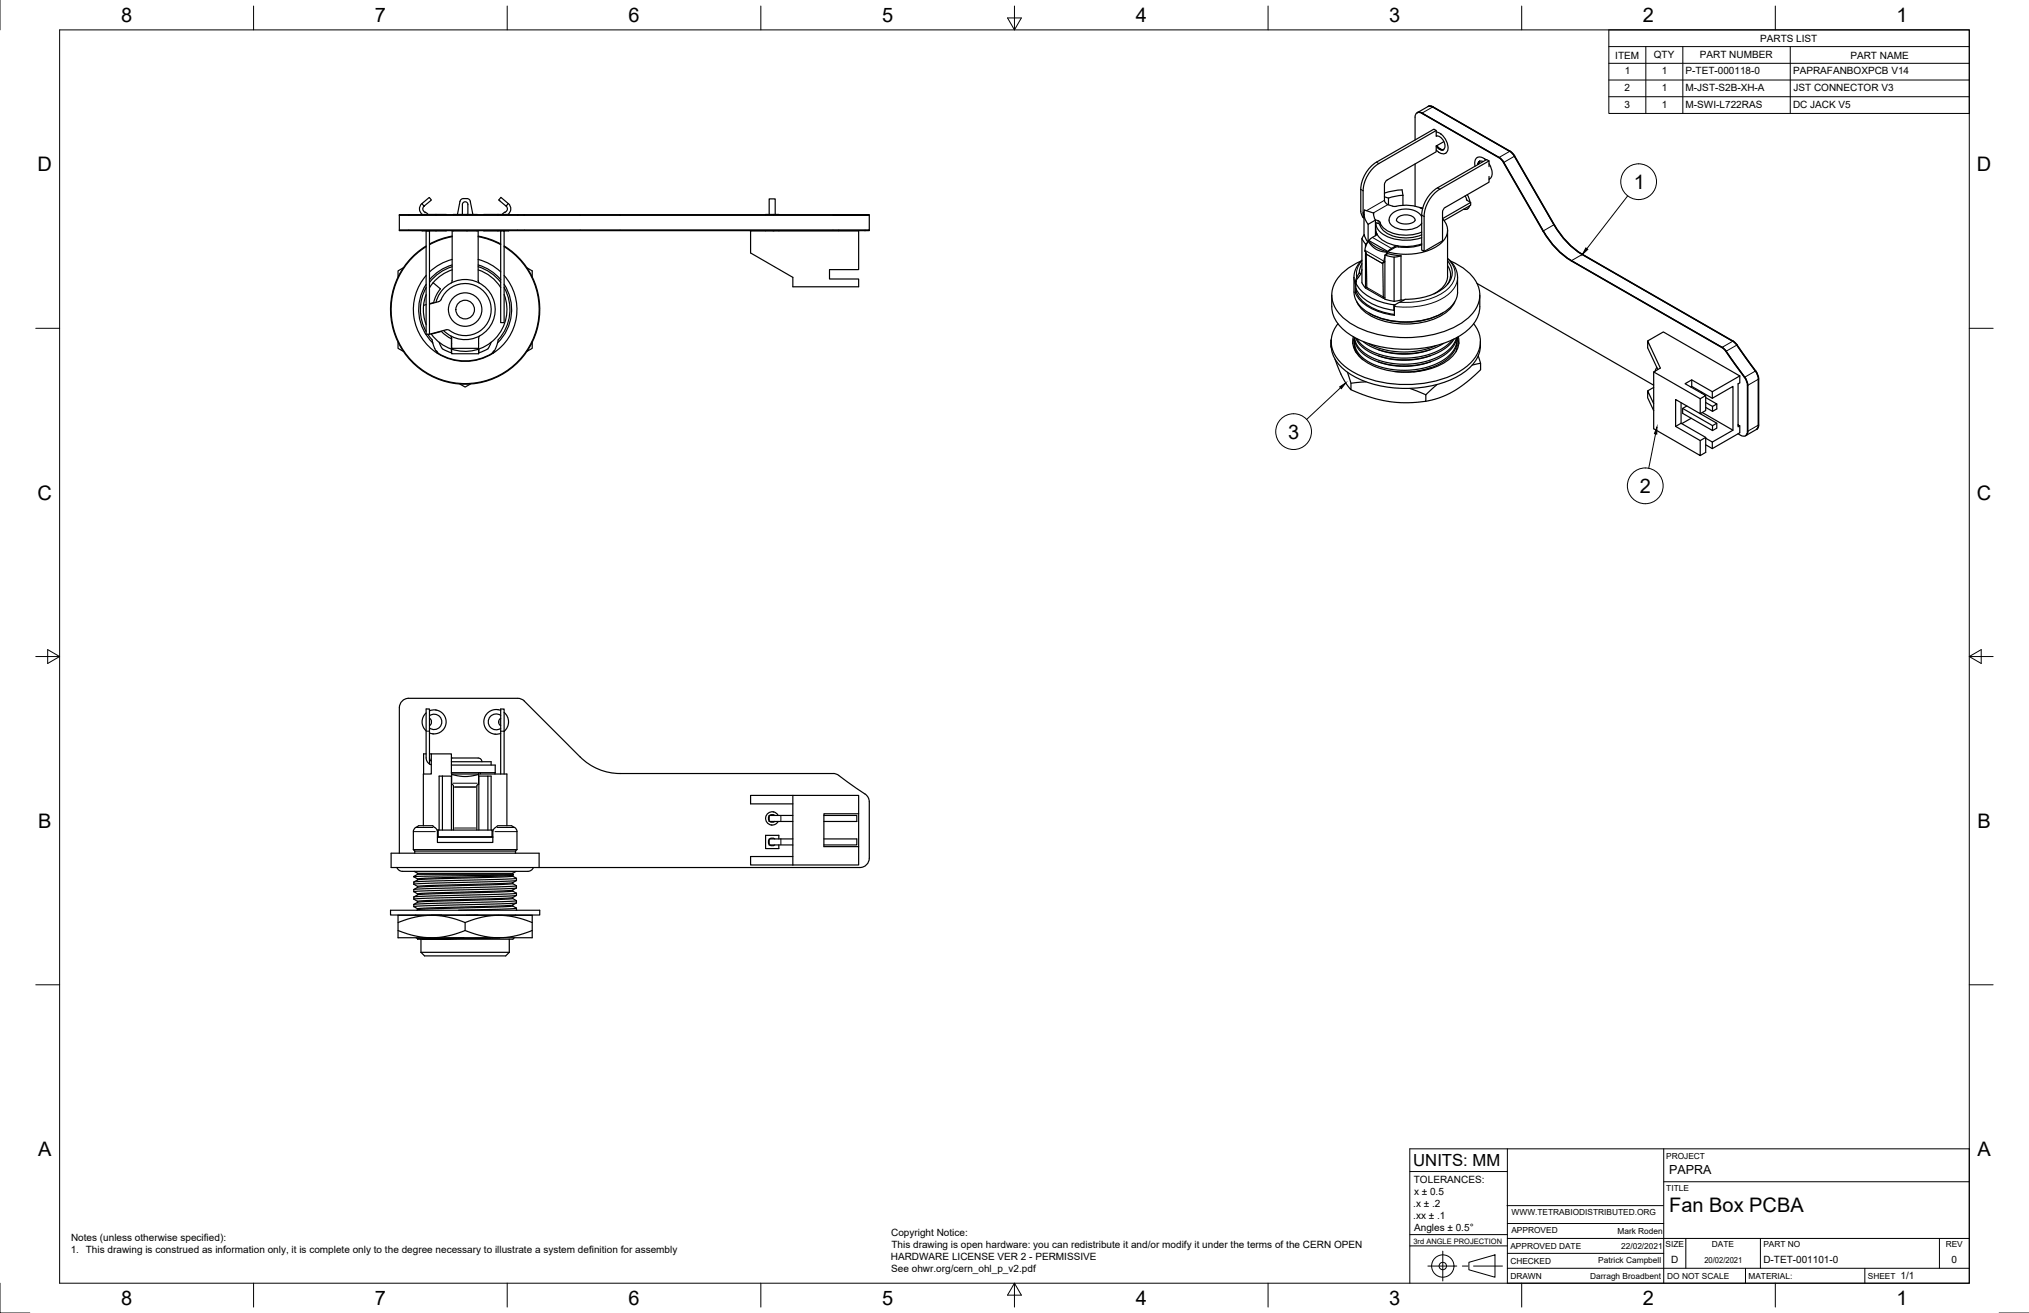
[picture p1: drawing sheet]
<svg xmlns="http://www.w3.org/2000/svg" width="864mm" height="559mm" viewBox="0 0 864 559" stroke-linecap="round" stroke-linejoin="round" font-family="sans-serif">
<!-- layer: Visible -->
<g fill="none" stroke="#000" stroke-width=".51">
<path d="M602.3 59.6v-9.7a1.73 1.73 0 0 1 .8-1.9 1.73 1.73 0 0 1 2 .2l32.8 18.9M603.3 47.9l1.1-.1 .9 .3 32.8 18.9 2 2.1M607.8 45.3l1.1-.1 .9 .3 33.5 19.4 1 1.1 17.1 29.6a35 35 0 0 0 12 12.7M607.8 45.3l.9-.2 1.2 .3 32.8 18.9M607.8 45.3l-4.7 2.7M611.3 55.5l-24.4 14.1a14.7 14.7 0 0 0-6.7 11.6M611.3 57.9a3.9 3.9 0 0 1 3.1 5.7l-1.2 .1-1.9-1.6 1.6 1.4 1.5 .1M611.3 56.2l1.8 .7M611.5 57.9l-.2 .1v-2.5l-1-.5-24.4 14a14.7 14.7 0 0 0-6.7 11.6v9.7l.5 1.4 .9 1.2M613.2 56.9h-.1a7.9 7.9 0 0 1 3.1 5 2.39 2.39 0 0 1-.3 2.7 2.39 2.39 0 0 1-2.6 .7l-1-.6M602.3 69.8v18M611.3 63.9l1 .8"/>
<path d="M611.4 62.1l1.5 1.4 1.5 .1M611.5 62l1.5 1.4 1.4 .2M611.8 80l21-12.1 1 .6-21 12a14.7 14.7 0 0 0-6.7 11.6M611.8 80a14.7 14.7 0 0 0-6.7 11.5v14.9l1 .6v-14.9M614.5 60.3l-3.2 1.8v2.5l-21.3 12.3-.7 1.7v6.6l.3 .9a4.3 4.3 0 0 0 3.2 1.7l1 .1a18.1 18.1 0 0 1 11.7 .9M615.3 65.2v.1M628.8 67h.1M629.8 68.6l-.7 1.4M629.8 68.6l-.6 1.3M631.2 68.8a1.39 1.39 0 0 0-1.5-.1 1.39 1.39 0 0 0-.7 1.3M631.8 67.6a2.42 2.42 0 0 0-3.1-.5 2.42 2.42 0 0 0-1 2.9l.1 .7M631.8 67.5l.3 .2"/>
<path d="M632 67.7l.4 .4M633.8 75.1v2.4l-18.7 10.8M633.8 68.5v2.4M633.8 69.7a5.2 5.2 0 0 1 .4 6.4l-.4 .2M634.1 76.1l-.1 .1M637.9 67.1l1.7 1.6 17.1 29.7a35.1 35.1 0 0 0 12 12.6l65.2 37.8 8.9 12.4 .8 1.7 .1 20.7a1.72 1.72 0 0 1-.8 1.9 1.72 1.72 0 0 1-2-.2l-1.1-.7M640 69.1l16.9 29.2M642.7 64.3l1.8 1.7 17.1 29.6a35 35 0 0 0 12 12.6l64.1 36.9M170 98l200 .2zM174 91.6h-4v6.4h200v-6.4h-15.4M174 91.6h180.6M174 91.6l-4-.2h200l-15.4 .2"/>
<path d="M179.6 86.7l3.1-2.7 .9 1.1-3.1 2.6zM179.6 86.6a2.95 2.95 0 0 0 .2 4.7M179.7 98.2h10.2M179.7 98.2h.1M179.7 91.3v.1M180.3 91.3h5.1M180.5 87.7a1.77 1.77 0 0 0-.4 1.9 1.77 1.77 0 0 0 1.6 1.1l.5 .6M181.4 98.2h1.4v44.1h-1.4zM185.8 91.4h4.1M185.8 91.3l-.4 .1M189.9 98.2h.1M192.9 98.2h.1"/>
<path d="M192.9 98.2h10.6v21.1l.4 1.1M192.9 98.2h-.5v21.1l-.3 1.1M198.6 91.3l-5.7 .1M199 91.4h4.1M199 91.3l-.4 .1M199.1 87.1v4.2M199.2 87a1.17 1.17 0 0 0-1.2-1.1 1.17 1.17 0 0 0-1.2 1.1v4.3M200.2 85.7l1 5.6M200.2 85.7l-.4-.7a3.6 3.6 0 0 0-3.3-.3l-.7 1-1 5.6M203.1 98.2h.1M205.9 98.2h7.2M205.9 98.2h.1"/>
<path d="M211.8 91.4h.3M211.8 91.3l-5.9 .1M212.1 91.3h3.7M213.1 98.2h1.5v39.1h-1.5zM213.2 84l3.1 2.6-.9 1.1-3.1-2.6zM214.6 98.2h1.9M215.4 87.7a1.63 1.63 0 0 1 .5 1.7 1.63 1.63 0 0 1-1.4 1.1l-.8 .8M216.3 86.6a2.95 2.95 0 0 1-.2 4.7l.4 .1M216.5 98.2h.1M319.5 98.2h46v16.5h-12.4v4h12.4v3.3h-28v-4l-18-10.3zM325.8 98.2h.1M327.4 91.3v-6.7h2.5v6.7"/>
<path d="M329.1 91.3l-3.3 .1M329.1 98.2h.1M329.4 91.4h2.1M329.4 91.3l-.3 .1M329.4 98.2h.1M331.5 98.2h.1M580.2 81.2v11.4M580.2 90.5l.4 1M580.6 91v9M582.3 95.5v7M584.6 90.7l-3.8-1.3a6.5 6.5 0 0 0 1.5 6M584.6 90.7v.6"/>
<path d="M584.6 90.7l.2 1.5 .6 1.5M585.3 93.5l1.3 .4M585.4 93.7v6.6M585.4 93.7l-3.1 1.8M585.4 94.7l1.2 .4M585.5 94.9l.1 3.1 .5 1.6M585.6 94.7a7.8 7.8 0 0 0 6.4 6.6 21.1 21.1 0 0 0 13.1-.2M585.7 98.7l.3 1.1M586 99.8h.1M586.1 99.6l-3.5 2.8 8.1 4.6M586.1 99.6a11.7 11.7 0 0 0 8.6 5M586.6 95.1l.5 .3a8.9 8.9 0 0 0 8.1 5.6 17.9 17.9 0 0 0 9.9-1.1"/>
<path d="M586.6 93.9l.5 .3a8.9 8.9 0 0 0 8.1 5.6 17.9 17.9 0 0 0 9.9-1M589.3 83.8l1.7 .5v2.9M596.8 80.8l.3 2.3M596.8 80.8l-4.3 .5-3.2 .9M597.1 83.1v4.3M597.2 83.1l-3.3 .4-2.9 .8M602.3 93.7a4.4 4.4 0 0 0-6.2-1.9 1.93 1.93 0 0 0-1.7 2.1l.7 .7 1.3 .5 2.4 .2 2.2-.5 1.3-1.1M604.3 88.3l1.3 .3M604.5 88.4l1 .4M605.1 92.3l-1.1-1.5-1.5-1-2.1-.6-2.3-.2-2.6 .3-2.2 1-1.2 1.1-.8 1.7a3.1 3.1 0 0 0 2 3.5 9.8 9.8 0 0 0 11.8-1.7M614 93.5l.2-.1a7 7 0 0 1-1.9 10.9 26.8 26.8 0 0 1-28.5-.4l-1.5-1.5M615.1 88.3l-.9 1-.2 .9v12.3l-7.9 4.5"/>
<path d="M616.1 98v19.5a9.2 9.2 0 0 1-5.7 7.5M623.6 83.4l.7 1.8M624.2 84.7l.1 .4M624.5 85.3l1.5 .8v1.2l-11.4 6.6M624.5 82.9l1.1 3M624.6 88.9h.1M625.6 87.6l-1 1.3-1.6 .2M626 86.1l-12 6.9M656.9 98.3a35 35 0 0 0 12 12.6l64.1 36.9M171.7 114l-1.1 .6a1.32 1.32 0 0 0-1.2 2v1.3M192.4 114.8a17.8 17.8 0 0 0-8 5.5M192.4 112.8a19.8 19.8 0 0 0-9.6 6.3"/>
<path d="M192.4 100.7l-4.9 1.3-4.7 2.1M192.4 100.5l-4.9 1.3-4.7 2.1M192.4 110.4a22 22 0 0 0-9.6 5.4M192.4 113.5a19.1 19.1 0 0 0-9.6 6.7M203.5 113.5a19.1 19.1 0 0 1 9.6 6.7M203.5 110.4a22 22 0 0 1 9.6 5.3M203.5 100.5l5 1.3 4.6 2M203.5 112.8a19.8 19.8 0 0 1 9.6 6.2M203.5 114.8a17.8 17.8 0 0 1 9.6 7.6M203.5 100.7l5 1.3 4.6 2.1M214.6 117.2a22 22 0 0 1-1.4 30.5 22 22 0 0 1-30.4 0 22 22 0 0 1-1.4-30.5M214.6 105a31.5 31.5 0 0 1 7.3 47.2 31.5 31.5 0 0 1-47.8 .1 31.5 31.5 0 0 1 7.3-47.3"/>
<path d="M214.6 104.7a31.8 31.8 0 0 1 7.5 47.7 31.8 31.8 0 0 1-48.3 0 31.8 31.8 0 0 1 7.6-47.7M224.3 114l1.1 .6a1.32 1.32 0 0 1 1.1 2v1.3M577.2 119.5v.6M577.2 119.5l-.1 .9M578.5 116.2l-1.1 1.9-.5 1.7-.1 4.8M578.5 116.2h.2a.61 .61 0 0 1 .4 .7 .61 .61 0 0 1-.5 .5l-1.4 2.1M579.3 111.1a19.5 19.5 0 0 0-12.2 12.3 13.3 13.3 0 0 0 6.6 13.5 47.8 47.8 0 0 0 37.4 5.2 27.2 27.2 0 0 0 17.1-10.8 11.8 11.8 0 0 0-3-15.3l-4.3-3.1-3.5-1.8M579.7 101.6v18.7l1.5 2.3M579.7 101.6l1-1.7 1.5 3.1M579.7 101.6l1.5 2.2M579.7 112.2l-.8 1.7-.3 2.3M579.7 114.7l-.4 1.8"/>
<path d="M581 106.9a6.5 6.5 0 0 1 1.4-4.2l.5 .7a9.1 9.1 0 0 0 7.6 4v.6M581 106.9v.1M581 107l.5 .8 .2 14.5M581.2 103.8v1.3M581.2 107.1v15.5M581.9 103.4l-.7 .4M582.8 102.2l-.5 .3M589.1 111.6h.1M589.1 111.6h-.5v.6l.2 14.2M589.5 109.3l-.4 2.3 .3-.2M589.5 108.6l3.9 .9M590.5 107.3l-.6 1"/>
<path d="M590.6 108l-1.2 .6 .1 18.8 3.9 .8M590.6 107.9l5.7 1M592.3 105.7l-1.6 1.3M594.7 104.6l-2.4 1.1M596.3 108.9v18.8M596.3 108.9l-2.9 .6v18.7l2.9-.5M605.1 103.8a21.1 21.1 0 0 1-10.4 .8M605.1 104.2a26.9 26.9 0 0 1-11.1 1l-3.3 1.8M616.1 109.9l2.3 2.5 1.6 3.1 .4 2v6.8a12.3 12.3 0 0 1-8.7 10.1 34 34 0 0 1-30.9-2.4l-1.1-1a9.2 9.2 0 0 1-3.4-6.7l.2-8 1-2.8 2.2-2.8M616.1 113a6.8 6.8 0 0 1 0 8M616.1 111a7.6 7.6 0 0 1-2 11.8 28.7 28.7 0 0 1-16.3 4.8l-3.4 1.7-.8 .8-.1 4.1a22.9 22.9 0 0 1-15.6-7.6l-1.1-2M673.4 108.3l64.5 37.2 1 1 8.6 12 .9 2.9"/>
<path d="M180.3 129.9a17.8 17.8 0 0 0 1.1 8.2M181.4 125.4l-1.1 4.5M181.4 129.6l-1.1 .3M181.4 121a19.8 19.8 0 0 0 2.8 24.9M181.4 122.4a19.1 19.1 0 0 0 0 18.7M184.4 120.3l-1.6 2.2M184.4 120.3l3.1 2.7M185.6 128.7a12.8 12.8 0 0 1 17.7-8.6 12.8 12.8 0 0 1 5.1 19.1 12.8 12.8 0 0 1-19.6 1.4M187.5 122.9a13.7 13.7 0 0 0-2.9 5.9l-1.8 .5M187.8 127.4a11.1 11.1 0 0 1 15.3-5.5 11.1 11.1 0 0 1 4.2 15.8 11.1 11.1 0 0 1-16 2.9M187.8 127.4l-1.1 1-3.9 1M214.6 122.3a19.5 19.5 0 0 1-2.6 22.7l-.9 3.1-1.3 2.3"/>
<path d="M214.6 121a19.8 19.8 0 0 1-2.8 24.9M214.6 125.3a17.8 17.8 0 0 1-8.1 22.1 17.8 17.8 0 0 1-22.9-5.2M566.8 125.6a17.2 17.2 0 0 0 1.6 10.7 29 29 0 0 0 20 11.4 48.2 48.2 0 0 0 33.9-5.4 15 15 0 0 0 7.6-11.8l-.1-4.9M569.5 137.8a11.8 11.8 0 0 0 1.4 16.8 40.2 40.2 0 0 0 27.4 9.1 42.3 42.3 0 0 0 26.2-7.9 12.2 12.2 0 0 0 3.7-16.7l-1-1.3M577.1 120.4v2.3M577.1 122.7a17.8 17.8 0 0 0 12.9 8.7l3.5 .7M577.1 120.4a17.8 17.8 0 0 0 12.9 8.7l4 .6M577.2 123.8l-.4 .8M577.2 122.9a10.7 10.7 0 0 0 6.8 8.1l4.4 1.7 5.1 1.1M577.5 128.4a18.2 18.2 0 0 0 13.7 8.8 31 31 0 0 0 25.2-5l1.7-1.8 1.1-2M581.7 122.3l.1 .6M581.7 122.3l-.5 .3"/>
<path d="M581.8 123l7.1 4 .5-.3M582.7 133.3a33.6 33.6 0 0 0 31.3 0M588.8 126.4l.1 .6M593.3 129.7v2.4M596.3 127.7h1.2M628.6 120.6l75.3 43.3M169.4 145.7v1.2a1.31 1.31 0 0 0 1.2 2l1.1 .6M182.1 142.2l1.8 2.4M183.5 142.1l.1 .1M183.9 144.7l.8 2.7 1.5 3M187.9 141l2.3 2 1.9 1.2v6l-.5-.2a5.5 5.5 0 0 1-4.5-3.8l-.2-.5M187.9 141.1l-4.3 1.1"/>
<path d="M191.3 140.6l-1.4-.3-7.1 2M191.9 143l.3 1v4.3h11.5v-4.2M192.2 148.6v2h11.5v-2M203.8 148.6v1.6M204.1 143l-.4 1M209.1 145.7a5.1 5.1 0 0 1-4.1 4.1l-1.2 .4M210.5 149.2l-.6 .5a13.9 13.9 0 0 1-8.9 3.7 20.1 20.1 0 0 1-14.8-3.5l-.7-.7M226.5 145.7v1.2a1.31 1.31 0 0 1-1.1 2l-1.1 .6M566.5 144.8l.1 .1M566.6 145.4a14.6 14.6 0 0 0 7.6 13.5 49.4 49.4 0 0 0 42.9 2.9 20.4 20.4 0 0 0 12.6-11.8l.4-3M566.6 144.7v3.3M568.2 152.9l3.3 7.8 1.5 2.7 2 2.5v-2.8l-1.5-4.6"/>
<path d="M576 143.3a9.4 9.4 0 0 0 4.5 10.1 34.2 34.2 0 0 0 35.7 0 9.4 9.4 0 0 0 4.5-10.1M576.5 145.4a7.6 7.6 0 0 0 .6 4.4M576.5 143.6a10.7 10.7 0 0 0 7.2 9.2l2.8 1.2 3.8 1 4 .6 4.1 .1 7.6-.9 2.9-.8 4.2-1.9a12.5 12.5 0 0 0 7-8.4M576.5 145.6l.1 2.1 .7 2 2.8 3.4M576.5 143.7l-.7 2.5M576.5 143.6a12.3 12.3 0 0 0 9 9.2l3.9 1.3 3.8 .6 4 .3 4.5-.2 4.8-.9 3.1-.9 3.6-1.7 3.3-2.3a10.7 10.7 0 0 0 3.4-5.3M577 143.9l1.3 2.1 1.6 1.7 4.6 2.9 6.1 1.9 6 .6 7-.4 6.8-1.9 2.8-1.3 2.6-1.8 1.9-1.7 1.2-1.7M577.5 144.1l1 1.5 2.1 2 4.3 2.4 4.9 1.6 6.8 .8 6.5-.4 6.4-1.6 5.3-2.7 3.4-3.1M580.2 145.4l3.4 2.2 4 1.5 3.9 1 4.8 .4 4.6-.1 5.4-.9 3.9-1.2 4.2-2.1M582.5 146.2l2.6 1.3 3.8 1.2 7.5 1.1 4-.1 4.8-.7 6.1-1.9M608.9 156.5l-3 1-4.2 .8M608.9 153.9l-5.4 1.5-5.4 .5-5.5-.3-5.9-1.6"/>
<path d="M608.9 151.4l-4.3 1.2-6.2 .7-6.5-.5-5.2-1.4M608.9 148.8l-4.3 1.2-6.2 .7-6.1-.4-5.6-1.5M620.1 146l.1 1.6-.5 2M620.1 143.6a11.5 11.5 0 0 1-7.6 10.7l-5.7 2.1-7 1.1-6.7-.2-6.6-1.5a13.1 13.1 0 0 1-10-9.5l.1-1.6M620.2 143.6l.7 2.6M620.2 144.4l-.4 3-1.4 2.8-2.6 2.7-3.3 2.1-3.7 1.6-5.7 1.3-4.2 .4-5.2-.2M620.2 147v.2M629.2 151.4l1 3.2v2.8l-4.3 3.9-5 3.8-4.1 2.4-4.9 2-5 1.3M630.1 145.4v1.6M630.2 154.6l-3.6 .8M701.3 145.1l6.7-3.8 32.5 18.7M703.9 158.3l19.8 11.4v6.4l-10.5-6.1v11.5"/>
<path d="M705.2 156.4l-.6 1.5M705.6 157.3l-4.3-9.3v-2.9l5.4 11.6-2.8 1.6v24.2l19.8 11.4v-6.4l-10.5-6M733 147.8l1.4 1.3 8.2 11.4M737.7 145.1l1.4 1.3 8.2 11.4 1.1 2.3 .2 20.7-.3 1.4-.7 .6M740.5 160l-11.7 6.7-8.8-5-2.8 1.6 8.8 5-2.3 1.4M740.5 160v2.9l-.7 .4v18.4l.7-.4-.7-.5M195.7 163.4l1.1 .7a1.32 1.32 0 0 0 2.3 0l1.1-.7M581.4 162.5l-6.4 .6M600 165.3l6.9 2.7v2.8l-7.5 .6-8-.5-9-2.1-7.4-2.9M611.7 163.6l-4.8 4.4M703.9 171.8l-2.6-5.5v3l2.6 5.5M703.9 164.9l-2.6 1.4"/>
<path d="M715.5 171.4v8.7l-2.3 1.4M716.2 173.8l12.7 7.3M718 172.8l-1.8 1v2.1l12.7 7.3v-2.1M719.8 178l-4 2.3M720 161.7v2.7l-.4 .3M720 164.4l8.8 5.1M724.3 166.9v.5M724.5 175.6l13.1 7.5M726 168.3v6.4l-2.3 1.4 7 4v2.1l-1.8 1M726 169.2l4.7 2.7-1.8 1.1-2.9-1.7M728.8 166.7v2.8l8.8-5.1v18.7l-8.8 5v2.8M728.9 173v2.1"/>
<path d="M730.7 171.9v2.1l-1.8 1.1-2.9-1.7M742.6 160.5l1 1.7 .3 1.8v19.6l-.3 1.3-.5 .5M748.4 161.4v19.5M715.5 180.1l10.5 6.1M723.7 187.5l2.3-1.3v6.3l-2.3 1.4M726 186.5l2.8 1.6M730.7 180.1l-1.8 1M740.5 181.3v2.9l-11.7 6.7-2.8-1.6M743.1 185.4l-.2 .1M747.6 182.8l-4.5 2.6M748.4 180.9l-.3 1.3-.5 .6M170 301.2v61.9"/>
<path d="M170 301.2a4 4 0 0 1 4-4h46.3l1.6 .3 1.3 .9 23.8 23.8a24.1 24.1 0 0 0 16.9 7h90.7l1 .1 1.4 .7M181.4 301.7h1.4v23.4l-1-1.1-.4-1.5zM181.4 303.4a5.1 5.1 0 0 0 0 7.6M182.8 305.8l.7 .6 .1 1.1M182.8 304.6a3.3 3.3 0 0 1 4.4 .4 3.3 3.3 0 0 1 0 4.4 3.3 3.3 0 0 1-4.4 .4M182.8 302.5a5.1 5.1 0 0 1 7.1 4.7 5.1 5.1 0 0 1-7.1 4.7M183.6 307.5l-.1 .7-.7 .5M212.1 302a5.3 5.3 0 0 0-6.1 5.8 5.3 5.3 0 0 0 7.1 4.3M212.1 302l1 .3M213.1 305.8a1.69 1.69 0 0 0 0 2.9M213.1 304.5a3.4 3.4 0 0 0-5.3 2.7 3.4 3.4 0 0 0 5.3 2.8M214.6 303.2a5.3 5.3 0 0 1 0 8.1"/>
<path d="M214.6 311.2v-9.4h-1.5v27.6M214.6 311.2v18.2M181.4 320.8h-1.1v8.6M182.8 320.8h.8M182.8 325.1l.8 .4M182.8 322.5l.8 1.4M188.3 330.3h3.8v23M188.3 330.3h-1.4v23M188.3 330.3v23M192.1 324.2h16.9v1.4M192.1 325.6h18.7v3.2h-18.7M192.2 322.6h10.7a1.93 1.93 0 0 1 2.2 1.6"/>
<path d="M192.2 333.8v-4.2l5.8 .9 5.7-.9v4.2M192.2 328.8v.6M192.2 333.8h.1M192.3 333.8l.7 .7v18.8M203.7 333.8h.1M203.7 333.8l-.7 .5-.1 .7v18.3M203.7 328.8v.6M207.7 330.3h1.3v23M210.7 328.8v.6M337.5 338.5h28v7.8h-14.8v14h14.8v7.8h-28M337.5 338.5h-18v3.6h18M337.5 338.5v29.6"/>
<path d="M357 330l11.6 8.3 1 1.3 .4 1.7v23.9a4 4 0 0 1-4 4h-136.5M177 352.2l1.2-.8h6l1.4 1.3 .5 .8 .1 5h23.6v-5.1l2-2h5.9l1.3 .8M177 352.1l-1 1.4-.1 8.1M180.2 351.4v-22h3.4v-8.6h8.5v8.6h23.7v22M186 353.3h.5M186.2 356.3h23.6M186.5 353.3h22.9v2.8h-22.9zM186.5 356.1l-.3 .1M203.8 353.3v-23h3.9v23M209.4 353.3h.5M209.4 356.1l.4 .1M219 352.1l.9 1 .1 .8v7.7"/>
<path d="M327.4 357.3l-.4 1.2 .4 .9M327.4 347.3l-.4 1.2 .4 .9M329.7 357l-1.2-.3-.9 .3M329.7 347l-1.2-.3-.9 .3M329.7 359.6l-.8 .4-1.3-.4M329.7 349.6l-.8 .4-1.3-.4M331.2 347a2.83 2.83 0 0 0-4.9-.2 2.83 2.83 0 0 0 2.2 4.3M331.2 349.6l-1.1 1.2-1.6 .3M331.5 357v-1.5h-5.6v5.6h5.6v-1.5M337.5 357h-10.1v2.6h10.1M337.5 347h-10.1v2.6h10.1M350.7 357h14v2.6h-14"/>
<path d="M350.7 347h14v2.6h-14M365.5 346.3v14M166.5 363.1h63v6.1h-63zM175.9 361.6h44.1M175.9 361.6l.6 .6M176.1 373v.1M176.1 375.4v.9M176.1 378.6v.9M176.1 379.5l1.6 .9M176.1 373.1l1.6 1M176.3 370.8l1.4 .9M176.5 362.2h42.9"/>
<path d="M176.5 362.2v.9M176.7 373l-.6 .1M177.7 372.1h40.5M177.7 371.7h40.5M177.7 372.1l-1.6 .9M177.7 371.7v.4M177.7 377.2v.4M218.2 379.2l-38.2 1.4-2.2 .2-1.7 .9M218.2 376.1l-38.2 1.3-2.2 .2-1.7 1M218.2 372.9l-38.2 1.3-2.2 .2-1.7 1M218.2 372.1l.3 .2M218.2 371.7v.4"/>
<path d="M218.2 372.5v.4M218.2 375.7v.4M218.2 378.8v.4M218.2 379.2l1.6 1M218.2 376l1.6 1M218.2 372.9l1.6 .9M218.5 372.3l-42.4 .7M218.5 372.3l-1.2 .3-5.1 .3-31.1 .9-3.3 .2-.1 .5M219.4 362.2v.9M219.7 370.8l-1.5 .9M219.8 377.9l-1.6 1-1.8 .2-38.7 1.3M219.8 374.7l-1.6 1-1.8 .2-38.7 1.3"/>
<path d="M219.8 374.7l-43.7 1.6 1.6 1M219.8 377v.9l-2.4 .2-41.3 1.4M219.8 377l-43.7 1.6M219.8 373.8l-43.7 1.6M219.8 373.8v.9M220 361.6l-.6 .6M227 369.2a4.2 4.2 0 0 1-4.4 1.6h-44.5a23.1 23.1 0 0 1-8.2-.4l-1-1.2M337.5 364.5h-18v3.6h18M166.2 387.4h63.5v2h-63.5zM176.1 381.8v.9M176.1 385.8l1.6 1M176.1 382.7l1.6 .9"/>
<path d="M176.8 389.4l.2 .2M177.1 399.1l.6 .4M177.7 399.5v.2h1.2M177.7 380.4v.4M177.7 383.6v.4M177.7 386.8v.4M179.2 399.7v5.6M179.7 399.7h-.7M182.9 399.1l-5.2 .4M183.7 389.6l-6.7 .7-7.6 2.3M183.7 389.6l6.7 .7 7.6 2.3v3.4l-7.1 2.3-6.4 .8-7.1-.6-8-2.5M187.9 389.4l-4.3 .2"/>
<path d="M197.5 399.1l-18.6 .6M203.5 389.4l-5 .2M212.3 389.6h-42.9v9.5h57.1v-3.1M212.3 389.6l-6.8 .7-7.5 2.3M212.3 389.6l6.7 .7 7.5 2.3v3.4l-7.1 2.3-6.3 .8-7.1-.6-8-2.5M212.3 389.6h14.2v3M212.8 399.1l-33.1 .6h36.7a2.45 2.45 0 0 0 2.5-.6M216.8 399.7v5.6M218.2 385.6l-36.9 1.3-3.9 .5M218.2 382.4l-38.2 1.4-2.2 .2-1.7 .9M218.2 385.6l1.6 .9-24.6 .9M218.2 382.4l1.6 1-42 1.3-1.7 .2v.9"/>
<path d="M218.2 382v.4M218.2 385.2v.4M219.4 389.4l.2 .2M219.8 384.3l-1.7 .9-1.7 .2-38.7 1.4M219.8 381.1l-1.7 1-1.7 .1-38.7 1.4M219.8 381.1l-43.7 1.6M219.8 384.2l-43.7 1.6M219.8 380.2l-43.7 1.6M219.8 380.2v.9M219.8 383.3v.9M219.8 386.5v.9M179.2 405.3l1.5 1.5h34.5l1.6-1.5"/>
<path d="M179.2 405.3h37.6"/>
<circle cx="198" cy="131.8" r="4"/>
<circle cx="198" cy="131.8" r="7.1"/>
</g>
<!-- layer: Visible Narrow -->
<g fill="none" stroke="#000" stroke-width=".43">
<path d="M609.9 45.4l-4.8 2.8M585.9 69l1 .6M611.8 80l1 .5M642.7 64.3l-4.8 2.8M644.7 66.4l-4.8 2.8M579.2 80.6l1 .6M580.6 90.3l-.4 .2M586 99.5v.3M586.6 93.9v1.2M587.4 94.6v1.2M589.3 85.3l-7.7 4.4M590.7 87.1l-6.2 3.5"/>
<path d="M605.1 91.5l1 .6M661.5 95.6l-4.8 2.8M576.3 118l.5 2.8M579.7 111a8 8 0 0 0-2.2 7.1M581 106.5l8.1 4.7M581.5 108.1l7.1 4.1M584.1 101l8.2 4.7M589.1 111.6l-.5 .3M593.7 104.9v.4M595.2 104.7v.4M616.1 110.1a8.2 8.2 0 0 1-.9 13.8 29.6 29.6 0 0 1-19.4 4.7M620.4 118a12 12 0 0 1-8.3 9.9 35.2 35.2 0 0 1-18.6 2.5"/>
<path d="M673.5 108.2l-4.8 2.8M581.7 122.3l7.1 4.1M737.7 145.1l-4.9 2.8M739.4 146.8l-4.9 2.8M747.3 157.8l-4.8 2.8M748.6 161.3l-4.9 2.8M748.6 180.8l-4.9 2.8M181.4 311.2h1.3M213.2 311.2h1.3M192.8 333.3h10.3M193.5 334.9h9M204.5 328.9v.5"/>
<path d="M176 353.9h9.3M177 352.2h7.3M193.5 352.4h9M210.7 353.9h9.3M211.6 352.2h7.4M332.4 347.2v2.3M332.4 357.2v2.3"/>
</g>
<!-- layer: Border -->
<g fill="none" stroke="#000" stroke-width=".43">
<path d="M0 0v12.7M25.4 12.7h812.8v533.4h-812.8zM107.9 2.6v10.1M215.9 2.6v10.1M323.8 2.6v10.1M428.8 7.6h5.9l-2.9 5.1zM431.8 2.6v10.1M539.7 2.6v10.1M647.7 2.6v10.1M755.6 2.6v10.1M15.2 139.7h10.2M838.2 139.7h10.1"/>
<path d="M15.2 279.4h10.2M20.3 276.5l5.1 2.9-5.1 3zM838.2 279.4l5.1-2.9v5.9zM838.2 279.4h10.1M15.2 419.1h10.2M838.2 419.1h10.1M0 546.1v12.7h12.7M107.9 546.1v10.2M215.9 546.1v10.2M323.8 546.1v10.2M431.8 546.1l2.9 5.1h-5.9zM431.8 546.1v10.2"/>
<path d="M539.7 546.1v10.2M647.7 546.1v10.2M755.6 546.1v10.2M850.9 558.8h12.7"/>
</g>
<!-- layer: Titleblock -->
<g fill="none" stroke="#000" stroke-width=".43">
<path d="M600.1 498.6h41.5M641.6 488.9v57.2h196.6v-57.2h-238.1v57.2M708.1 488.9v57.2M641.4 513.1h66.6M708.1 502.9h130.1M600.1 530.2h41.5M600.1 525.4h41.5M607.7 538.8h12.3M614.1 532.5v12.7M622.4 538.8h2.4M625.2 537.2l11.1-3.1v9.5l-11.1-3.2zM627.2 538.8h12.3"/>
<path d="M641.6 539.8h196.6M641.6 533.4h66.5M641.6 527.1h196.6M641.6 520.7h66.5M717.5 527.1v12.7M742.9 539.8v6.3M749.3 527.1v12.7M793.7 539.8v6.3M825.5 527.1v12.7"/>
<circle cx="614.1" cy="538.8" r="4.8"/>
<circle cx="614.1" cy="538.8" r="1.58"/>
</g>
<!-- layer: BOM -->
<g fill="none" stroke="#000" stroke-width=".43">
<path d="M684.8 12.7h153.4v35.6h-153.4zM684.8 19.8h153.4M700.5 19.8v28.5M716.3 19.8v28.5M762 19.8v28.5M684.8 26.9h153.4M684.8 34.1h153.4M684.8 41.2h153.4M692.8 83.4l-17.4 22.4M570.5 165l-14.3 13.5M704.7 184.7l-3 14.6"/>
<circle cx="697.5" cy="77.3" r="7.6"/>
<circle cx="550.6" cy="183.7" r="7.6"/>
<circle cx="700.3" cy="206.8" r="7.6"/>
</g>
<path d="M675 105.5l.8 .6-2.3 2.1zM570.2 164.7l2.6-1.7-1.9 2.4zM705.3 181.7l-.1 3.1-1-.2z" fill="#000" stroke="#000" stroke-width=".43"/>
<g font-size="8.5">
<text x="51.6" y="9.4">8</text>
<text x="159.5" y="9.4">7</text>
<text x="267.5" y="9.4">6</text>
<text x="375.4" y="9.3">5</text>
<text x="483.4" y="9.4">4</text>
<text x="591.3" y="9.4">3</text>
<text x="699.3" y="9.4">2</text>
<text x="807.2" y="9.4">1</text>
<text x="16" y="72.9">D</text>
<text x="841.4" y="72.9">D</text>
<text x="695.4" y="80.4">1</text>
<text x="548.2" y="186.7">3</text>
<text x="698" y="209.8">2</text>
<text x="16" y="212.6">C</text>
<text x="841.4" y="212.6">C</text>
<text x="16.2" y="352.3">B</text>
<text x="841.7" y="352.3">B</text>
<text x="16.2" y="492">A</text>
<text x="841.7" y="492">A</text>
<text x="710.5" y="515.8">Fan Box PCBA</text>
<text x="51.6" y="555.5">8</text>
<text x="159.5" y="555.5">7</text>
<text x="267.5" y="555.5">6</text>
<text x="375.4" y="555.4">5</text>
<text x="483.4" y="555.5">4</text>
<text x="591.3" y="555.5">3</text>
<text x="699.3" y="555.5">2</text>
<text x="807.2" y="555.5">1</text>
</g>
<text font-size="7.1" x="601.5" y="496">UNITS: MM</text>
<text font-size="5.3" x="710.5" y="499.5">PAPRA</text>
<g font-size="4.3">
<text x="749.2" y="17.8">PARTS LIST</text>
<text x="687.5" y="24.9">ITEM</text>
<text x="703.9" y="24.8">QTY</text>
<text x="723.5" y="24.9">PART NUMBER</text>
<text x="787.6" y="24.9">PART NAME</text>
<text x="691.6" y="31.5">1</text>
<text x="707.3" y="31.5">1</text>
<text x="717.4" y="31.5">P-TET-000118-0</text>
<text x="763.2" y="31.6">PAPRAFANBOXPCB V14</text>
<text x="691.5" y="38.7">2</text>
<text x="707.3" y="38.7">1</text>
<text x="717.5" y="38.7">M-JST-S2B-XH-A</text>
<text x="763.4" y="38.7">JST CONNECTOR V3</text>
<text x="691.5" y="45.8">3</text>
<text x="707.3" y="45.8">1</text>
<text x="717.5" y="45.8">M-SWI-L722RAS</text>
<text x="763.2" y="45.8">DC JACK V5</text>
<text x="601.8" y="503.6">TOLERANCES:</text>
<text x="601.9" y="508.7">x ± 0.5</text>
<text x="601.5" y="513.8">.x ± .2</text>
<text x="601.5" y="518.9">.xx ± .1</text>
<text x="379.3" y="526">Copyright Notice:</text>
<text x="601.9" y="524">Angles ± 0.5°</text>
<text x="30.1" y="533.4">1. This drawing is construed as information only, it is complete only to the degree necessary to illustrate a system definition for assembly</text>
<text x="30.2" y="528.3">Notes (unless otherwise specified):</text>
<text x="379.4" y="531.1">This drawing is open hardware: you can redistribute it and/or modify it under the terms of the CERN OPEN</text>
<text x="379.2" y="536.2">HARDWARE LICENSE VER 2 - PERMISSIVE</text>
<text x="711.3" y="537.6">D</text>
<text x="750.5" y="537.6">D-TET-001101-0</text>
<text x="830.6" y="537.6">0</text>
<text x="379.3" y="541.4">See ohwr.org/cern_ohl_p_v2.pdf</text>
<text x="809" y="544.5">1/1</text>
</g>
<g font-size="3.5">
<text x="709.2" y="493.1">PROJECT</text>
<text x="709.2" y="506.8">TITLE</text>
<text x="643.4" y="517.2">WWW.TETRABIODISTRIBUTED.ORG</text>
<text x="643.3" y="524.8">APPROVED</text>
<text x="688.4" y="525">Mark Roden</text>
<text x="642.9" y="531.5">APPROVED DATE</text>
<text x="690" y="531.4">22/02/2021</text>
<text x="708.9" y="530.9">SIZE</text>
<text x="728.7" y="530.9">DATE</text>
<text x="750.5" y="530.9">PART NO</text>
<text x="828.2" y="530.9">REV</text>
<text x="642.9" y="537.9">CHECKED</text>
<text x="680.3" y="537.7">Patrick Campbell</text>
<text x="725.4" y="537.5">20/02/2021</text>
<text x="642.9" y="544.2">DRAWN</text>
<text x="676.8" y="544.3">Darragh Broadbent</text>
<text x="709.6" y="544.2">DO NOT SCALE</text>
<text x="744.2" y="544.2">MATERIAL:</text>
<text x="795" y="544.2">SHEET</text>
</g>
<text font-size="3.2" x="601.6" y="529.2">3rd ANGLE PROJECTION</text>
</svg>
